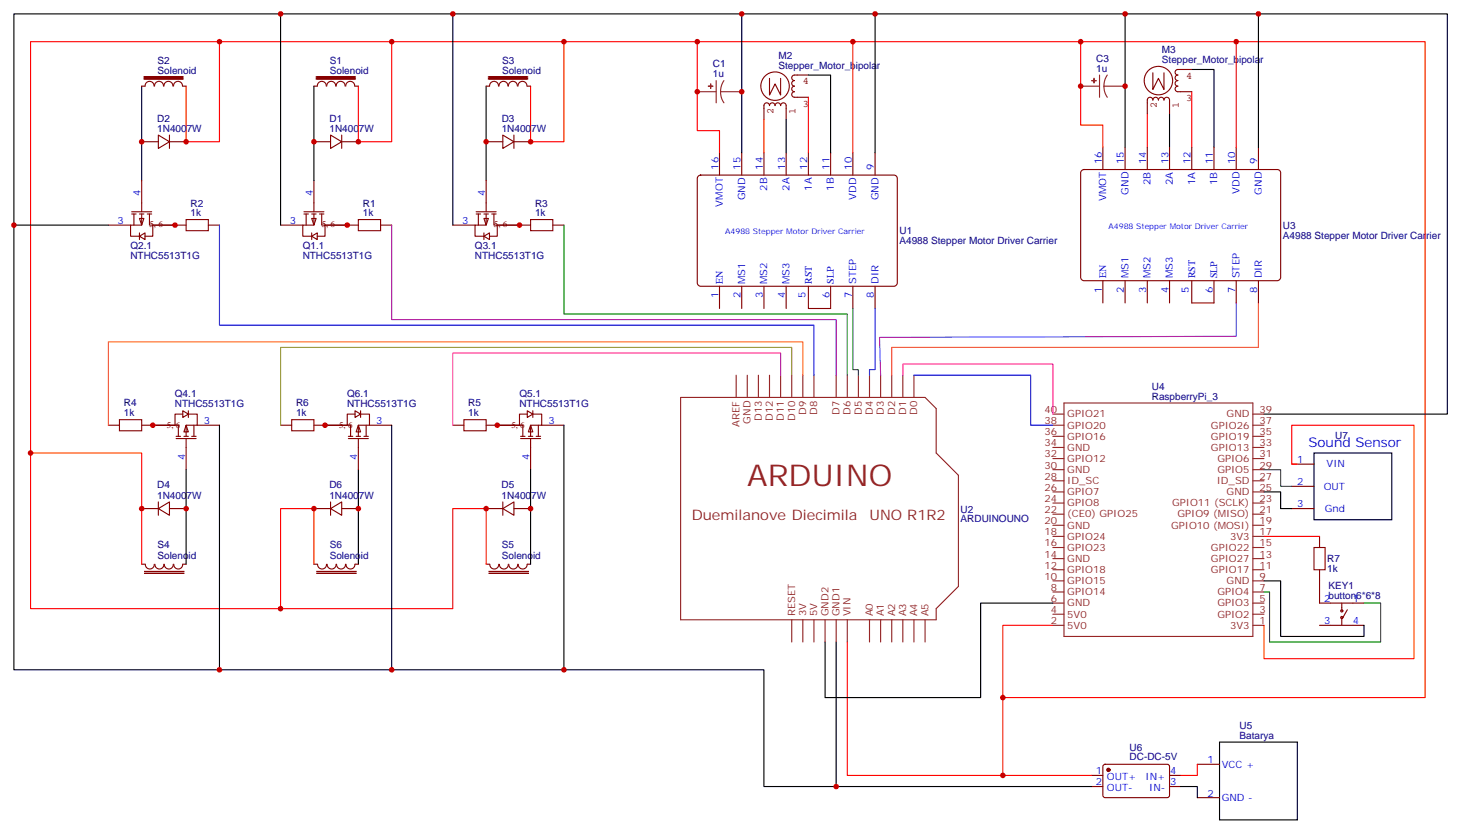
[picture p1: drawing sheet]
<svg xmlns="http://www.w3.org/2000/svg" width="463mm" height="264mm" viewBox="0 0 463 264" stroke-linecap="round" stroke-linejoin="round" font-family="sans-serif">
<g fill="none" stroke="#870000" stroke-width=".35">
<path d="M99.7 27.3h1M100.4 24.4h12.5zM100.4 25h12.5zM100.8 27.3a1.41 1.41 0 0 1 1.4-1.5 1.41 1.41 0 0 1 1.4 1.5M103.8 27.3a1.41 1.41 0 0 1 1.4-1.5 1.41 1.41 0 0 1 1.4 1.5M106.7 27.3a1.41 1.41 0 0 1 1.4-1.5 1.41 1.41 0 0 1 1.4 1.5M109.8 27.3a1.41 1.41 0 0 1 1.4-1.5 1.41 1.41 0 0 1 1.4 1.5M112.7 27.3h1.1M221.6 56l.8-.4h61.4l.6 .2 .5 .8-.1 33.5-.4 .5-.6 .2h-61.7l-.5-.4-.2-.6v-33.2zM228.4 48.5v7.1M235.5 48.5v7.1M242.5 48.5v7.1"/>
<path d="M249.6 48.5v7.1M256.6 48.5v7.1M263.7 48.5v7.1M270.8 48.5v7.1M277.8 48.5v7.1M343.3 54.2l.8-.4h61.4l.6 .2 .5 .9-.1 33.5-.4 .5-.6 .2-61.7-.1-.5-.4-.2-.6v-33.1zM350.1 46.7v7.1M357.2 46.7v7.1M364.2 46.7v7.1M371.3 46.7v7.1M378.4 46.7v7.1M385.4 46.7v7.1"/>
<path d="M392.5 46.7v7.1M399.5 46.7v7.1M228.4 90.8v7.1M235.5 90.8v7.1M242.5 90.8v7.1M249.6 90.8v7.1M256.6 90.8v7.1M263.7 90.8v7.1M270.8 90.8v7.1M277.8 90.8v7.1M350.1 89.1v7M357.2 89.1v7"/>
<path d="M364.2 89.1v7M371.3 89.1v7M378.4 89.1v7M385.4 89.1v7M392.5 89.1v7M399.5 89.1v7"/>
</g>
<path d="M241.6 27.1a4.5 4.5 0 0 1 6.6-3.7 4.5 4.5 0 0 1 .5 7.6 4.5 4.5 0 0 1-7.1-2.8l-.1-.9M242.5 37.9v-4.4a.88 .88 0 0 1 .9-.9 .88 .88 0 0 1 .9 .9 .88 .88 0 0 1 .9-.9 .88 .88 0 0 1 .9 .9 .88 .88 0 0 1 .8-.9 .88 .88 0 0 1 .9 .9 .88 .88 0 0 1 .9-.9 .88 .88 0 0 1 .9 .9v4.4M244.3 24.9v5.3l1.8-3.6 1.7 3.6v-5.3M256.6 23.8h-4.4a.88 .88 0 0 0-.8 .9 .88 .88 0 0 0 .8 .9 .88 .88 0 0 0-.8 .9 .88 .88 0 0 0 .8 .8 .88 .88 0 0 0-.8 .9 .88 .88 0 0 0 .8 .9 .88 .88 0 0 0-.8 .9 .88 .88 0 0 0 .8 .9h4.4M363.3 25.4a4.5 4.5 0 0 1 6.6-3.8 4.5 4.5 0 0 1 .5 7.6 4.5 4.5 0 0 1-7.1-2.8v-.8M364.2 36.2v-4.4a.88 .88 0 0 1 .9-.9 .88 .88 0 0 1 .9 .9 .88 .88 0 0 1 .9-.9 .88 .88 0 0 1 .9 .9 .88 .88 0 0 1 .9-.9 .88 .88 0 0 1 .8 .9 .88 .88 0 0 1 .9-.9 .88 .88 0 0 1 .9 .9v4.4M366 23.1v5.3l1.8-3.5 1.7 3.5v-5.3M378.4 22h-4.5a.88 .88 0 0 0-.8 .9 .88 .88 0 0 0 .8 .9 .88 .88 0 0 0-.8 .9 .88 .88 0 0 0 .8 .9 .88 .88 0 0 0-.8 .9 .88 .88 0 0 0 .8 .8 .88 .88 0 0 0-.8 .9 .88 .88 0 0 0 .8 .9h4.5" fill="none" stroke="#850000" stroke-width=".35"/>
<path d="M249.6 37.9v10.6M256.6 23.8h7.1v24.7M371.3 36.2v10.5M378.4 22h7v24.7" fill="none" stroke="#000" stroke-width=".35"/>
<path d="M242.5 37.9v10.6M256.6 30.9v17.6M364.2 36.2v10.5M378.4 29.1v17.6" fill="none" stroke="#f00" stroke-width=".35"/>
<path d="M256.6 97.9h7.1M378.4 96.1h7" fill="none" stroke="#900" stroke-width=".35"/>
<g fill="none" stroke="#8c2424" stroke-width=".35">
<path d="M233.7 119.1v7M237.2 119.1v7M240.8 119.1v7M244.3 119.1v7M247.8 119.1v7M251.4 119.1v7M254.9 119.1v7M258.4 119.1v7M265.5 119.1v7M269 119.1v7M272.5 119.1v7M276 119.1v7"/>
<path d="M279.6 119.1v7M283.1 119.1v7M286.6 119.1v7M290.2 119.1v7M216.1 126.1h77.6l3.5 3.5v14.2l7.1 7v35.3l-7.1 7v3.6h-81.1zM251.4 196.7v7M254.9 196.7v7M258.4 196.7v7M261.9 196.7v7M265.5 196.7v7M269 196.7v7M276 196.7v7"/>
<path d="M279.6 196.7v7M283.1 196.7v7M286.6 196.7v7M290.2 196.7v7M293.7 196.7v7"/>
</g>
<path d="M277.8 97.9v19.4h-1.8v1.8" fill="none" stroke="#30f" stroke-width=".35"/>
<path d="M270.8 97.9v19.4h1.7v1.8" fill="none" stroke="#008700" stroke-width=".35"/>
<path d="M392.5 96.1v10.6l-113.3 .4 .4 12" fill="none" stroke="#90f" stroke-width=".35"/>
<path d="M399.5 96.1v14.1h-116.4v8.9" fill="none" stroke="#f60" stroke-width=".35"/>
<g fill="#fff" stroke="#870000" stroke-width=".35">
<path d="M99 69.3h1.4l-.7 2.1z"/>
<path d="M99 75l1.7-1.1v2.1z"/>
</g>
<g fill="none" stroke="#870000" stroke-width=".35">
<path d="M45 45h5.3M50.3 42.9l3.5 2.1-3.5 2.1zM53.8 45h5.3M53.8 42.9v4.2M99.7 57.3v9.9M99.7 45h5.3M105 42.9l3.5 2.1-3.5 2.1zM108.5 45h5.3M108.5 42.9v4.2M55.6 71.4h3.5M66.1 71.4h3.6M89.1 71.4h7"/>
<path d="M96.5 67.2h6.3M96.5 67.9h1.4M97.2 67.9v3.5M99 67.9h1.4M99 73.9v2.1M99.7 67.9v3.5h-3.6v3.6h2.9M101.4 67.9h1.4M102.1 67.9v3.5h1.1v3.6h-2.5M103.2 71.4h10.6M120.8 71.4h3.6"/>
</g>
<path d="M59.1 69.7h7v3.5h-7zM113.8 69.7h7v3.5h-7z" fill="none" stroke="#a10000" stroke-width=".35"/>
<path d="M45 27.3v30M99.7 27.3v30" fill="none" stroke="#000" stroke-width=".35"/>
<path d="M124.4 13.2v31.8h-10.6v-17.7M59.1 27.3v17.7h10.6v-31.8h382.7v208.2h-134v24.7" fill="none" stroke="#f00" stroke-width=".35"/>
<g fill="#fff" stroke="#870000" stroke-width=".35">
<path d="M44.3 69.3h1.4l-.7 2.1z"/>
<path d="M44.3 75l1.7-1.1v2.1z"/>
</g>
<g fill="none" stroke="#870000" stroke-width=".35">
<path d="M45 27.3h1M45.7 24.4h12.5zM45.7 25h12.5zM46.1 27.3a1.41 1.41 0 0 1 1.4-1.5 1.41 1.41 0 0 1 1.4 1.5M49.1 27.3a1.41 1.41 0 0 1 1.4-1.5 1.41 1.41 0 0 1 1.4 1.5M52.1 27.3a1.41 1.41 0 0 1 1.4-1.5 1.41 1.41 0 0 1 1.4 1.5M55.1 27.3a1.41 1.41 0 0 1 1.4-1.5 1.41 1.41 0 0 1 1.4 1.5M58 27.3h1.1M45 57.3v9.9M154.3 45h5.3M159.6 42.9l3.6 2.1-3.6 2.1zM163.2 45h5.3"/>
<path d="M163.2 42.9v4.2M34.4 71.4h7.1M41.8 67.2h6.4M41.8 67.9h1.4M42.5 67.9v3.5M44.3 67.9h1.4M44.3 73.9v2.1M45 67.9v3.5h-3.5v3.6h2.8M46.7 67.9h1.5M47.4 67.9v3.5h1.1v3.6h-2.5M48.5 71.4h7.1M164.9 71.4h3.6"/>
<path d="M175.5 71.4h3.5"/>
</g>
<path d="M179 13.2v31.8h-10.5v-17.7" fill="none" stroke="#f00" stroke-width=".35"/>
<path d="M154.3 27.3v30" fill="none" stroke="#000" stroke-width=".35"/>
<path d="M168.5 69.7h7v3.5h-7z" fill="none" stroke="#a10000" stroke-width=".35"/>
<g fill="#fff" stroke="#870000" stroke-width=".35">
<path d="M153.6 69.3h1.4l-.7 2.1z"/>
<path d="M153.6 75l1.8-1.1v2.1z"/>
</g>
<g fill="none" stroke="#870000" stroke-width=".35">
<path d="M155 24.4h12.5zM155 25h12.5zM158.2 27.3a1.41 1.41 0 0 0-1.4-1.5 1.41 1.41 0 0 0-1.4 1.5h-1.1M158.4 27.3a1.41 1.41 0 0 1 1.4-1.5 1.41 1.41 0 0 1 1.4 1.5M161.4 27.3a1.41 1.41 0 0 1 1.4-1.5 1.41 1.41 0 0 1 1.4 1.5M164.5 27.3a1.41 1.41 0 0 1 1.4-1.5 1.41 1.41 0 0 1 1.4 1.5M167.4 27.3h1.1M154.3 57.3v9.9M143.8 71.4h7M151.2 67.2h6.3M151.2 67.9h1.4M151.9 67.9v3.5"/>
<path d="M153.6 67.9h1.4M153.6 73.9v2.1M154.3 67.9v3.5h-3.5v3.6h2.8M156.1 67.9h1.4M156.8 67.9v3.5h1.1v3.6h-2.5M157.9 71.4h7M45 179h1M46.2 179.1a1.41 1.41 0 0 0 1.4 1.5 1.41 1.41 0 0 0 1.4-1.5M49.2 179.1a1.41 1.41 0 0 0 1.4 1.5 1.41 1.41 0 0 0 1.4-1.5M52.2 179.1a1.41 1.41 0 0 0 1.4 1.5 1.41 1.41 0 0 0 1.4-1.5M59.1 179l-1.1 .1a1.41 1.41 0 0 1-1.4 1.5 1.41 1.41 0 0 1-1.4-1.5M45.9 181.9l12.5 .1z"/>
<path d="M45.9 181.3l12.5 .1z"/>
</g>
<g fill="#fff" stroke="#870000" stroke-width=".35">
<path d="M59.1 134.9l.7 2.2h-1.4z"/>
<path d="M58 130.4l1.8 1-1.8 1.1z"/>
</g>
<g fill="none" stroke="#870000" stroke-width=".35">
<path d="M34.4 134.9h3.5M45 134.9h10.6M55.9 139.2h6.4M55.9 138.5h1.4M58 131.4h-2.4v3.5h1v3.6M58.4 138.5h1.4M59.1 139.2v9.8M59.8 131.4h2.8v3.5h-3.5v3.6M59.8 130.4v2.1M60.9 138.5h1.4M61.6 134.9v3.6M62.6 134.9h7.1"/>
<path d="M50.3 159.3v4.2M45 161.4h5.3M50.3 161.4l3.5-2.1v4.2zM53.8 161.4h5.3M154.3 179h1.1M155.5 179.1a1.41 1.41 0 0 0 1.4 1.5 1.41 1.41 0 0 0 1.4-1.5M158.6 179.1a1.41 1.41 0 0 0 1.4 1.5 1.41 1.41 0 0 0 1.4-1.5M161.5 179.1a1.41 1.41 0 0 0 1.5 1.5 1.41 1.41 0 0 0 1.4-1.5M168.5 179l-1.1 .1a1.41 1.41 0 0 1-1.5 1.5 1.41 1.41 0 0 1-1.4-1.5M155.3 181.9l12.4 .1zM155.3 181.3l12.4 .1z"/>
</g>
<path d="M37.9 133.2h7.1v3.5h-7.1z" fill="none" stroke="#a10000" stroke-width=".35"/>
<path d="M59.1 149v30" fill="none" stroke="#000" stroke-width=".35"/>
<g fill="#fff" stroke="#870000" stroke-width=".35">
<path d="M168.5 134.9l.7 2.2h-1.5z"/>
<path d="M167.4 130.4l1.8 1-1.8 1.1z"/>
</g>
<g fill="none" stroke="#870000" stroke-width=".35">
<path d="M89.1 134.9h3.5M99.7 134.9h3.5M143.8 134.9h3.5M154.3 134.9h10.6M165.3 139.2h6.3M165.3 138.5h1.4M167.4 131.4h-2.5v3.5h1.1v3.6M167.7 138.5h1.5M168.5 139.2v9.8M169.2 131.4h2.8v3.5h-3.5v3.6M169.2 130.4v2.1M170.2 138.5h1.4"/>
<path d="M170.9 134.9v3.6M172 134.9h7M105 159.3v4.2M159.6 159.3v4.2M99.7 161.4h5.3M105 161.4l3.5-2.1v4.2zM108.5 161.4h5.3M154.3 161.4h5.3M159.6 161.4l3.6-2.1v4.2zM163.2 161.4h5.3"/>
</g>
<path d="M92.6 133.2h7.1v3.5h-7.1zM147.3 133.2h7v3.5h-7z" fill="none" stroke="#a10000" stroke-width=".35"/>
<path d="M113.8 149v30M168.5 149v30" fill="none" stroke="#000" stroke-width=".35"/>
<path d="M69.7 13.2h-60v179.9h134.1v-31.7h10.5v17.6M99.7 179v-17.6h-10.6v31.7" fill="none" stroke="#f00" stroke-width=".35"/>
<g fill="#fff" stroke="#870000" stroke-width=".35">
<path d="M113.8 134.9l.7 2.2h-1.4z"/>
<path d="M112.7 130.4l1.8 1-1.8 1.1z"/>
</g>
<g fill="none" stroke="#870000" stroke-width=".35">
<path d="M103.2 134.9h7M110.6 139.2h6.3M110.6 138.5h1.4M112.7 131.4h-2.5v3.5h1.1v3.6M113.1 138.5h1.4M113.8 139.2v9.8M114.5 131.4h2.8v3.5h-3.5v3.6M114.5 130.4v2.1M115.5 138.5h1.4M116.2 134.9v3.6M117.3 134.9h7.1M410.1 147.3h7.1"/>
<path d="M410.1 154.3h7.1M99.7 179h1M100.8 179.1a1.41 1.41 0 0 0 1.4 1.5 1.41 1.41 0 0 0 1.4-1.5M103.9 179.1a1.41 1.41 0 0 0 1.4 1.5 1.41 1.41 0 0 0 1.4-1.5M106.9 179.1a1.41 1.41 0 0 0 1.4 1.5 1.41 1.41 0 0 0 1.4-1.5M113.8 179l-1.1 .1a1.41 1.41 0 0 1-1.4 1.5 1.41 1.41 0 0 1-1.4-1.5M410.1 161.4h7.1M418.9 170.2v3.5M100.6 181.9l12.5 .1zM100.6 181.3l12.5 .1zM418.9 198.4h14.1M418.9 191.4h14.1"/>
<path d="M418.9 180.8v3.5M426 191.4v2.5M426 196v2.4M427.7 193.5l-1.4 2.5M346.6 246.1h3.5M346.6 249.6h3.5M350.4 242.7l.4-.2 20.1 .1 .4 .6-.1 9.5-.6 .4h-20l-.5-.7v-9.2zM371.3 246.1h3.5M371.3 249.6h3.5M380.1 242.5h7.1M380.1 253.1h7.1"/>
<circle cx="426" cy="193.9" r=".35"/>
<circle cx="426" cy="196" r=".35"/>
</g>
<g fill="none" stroke="#8c2424" stroke-width=".35">
<path d="M221.4 29.1h6M227.4 25.6v7M228.8 29.1l.2 1.9 .8 1.6M228.8 29.1h6.7M229.8 25.6l-.8 1.7-.2 1.8M343.1 27.3h6M349.1 23.8v7.1M350.5 27.3l.2 1.9 .8 1.7M350.5 27.3h6.7M351.5 23.8l-.8 1.7-.2 1.8M334.3 138.5h3.5M334.3 134.9h3.5"/>
<path d="M334.3 131.4h3.5M337.8 127.9h60v74.1h-60zM397.8 138.5h3.5M397.8 134.9h3.5M397.8 131.4h3.5M334.3 159.6h3.5M334.3 156.1h3.5M334.3 152.6h3.5M334.3 149h3.5M334.3 145.5h3.5M334.3 142h3.5M397.8 159.6h3.5"/>
<path d="M397.8 156.1h3.5M397.8 152.6h3.5M397.8 149h3.5M397.8 145.5h3.5M397.8 142h3.5M334.3 177.3h3.5M334.3 173.7h3.5M334.3 170.2h3.5M334.3 166.7h3.5M334.3 163.2h3.5M397.8 177.3h3.5M397.8 173.7h3.5"/>
<path d="M397.8 170.2h3.5M397.8 166.7h3.5M397.8 163.2h3.5M334.3 198.4h3.5M334.3 194.9h3.5M334.3 191.4h3.5M334.3 187.9h3.5M334.3 184.3h3.5M334.3 180.8h3.5M397.8 198.4h3.5M397.8 194.9h3.5M397.8 191.4h3.5"/>
<path d="M397.8 187.9h3.5M397.8 184.3h3.5M397.8 180.8h3.5"/>
</g>
<g fill="#8c2424" stroke="#8c2424" stroke-width=".35">
<path d="M225.6 26.6v1.4z"/>
<path d="M224.9 27.3l1.4 .1z"/>
<path d="M347.3 24.9v1.4z"/>
<path d="M346.6 25.6h1.4z"/>
</g>
<g fill="none" stroke="#000" stroke-width=".35">
<path d="M89.1 4.4v67M143.8 4.4v67M235.5 4.4v44.1M277.8 4.4v44.1M357.2 4.4v42.3M399.5 4.4v42.3M4.4 71.4h30M69.7 134.9v77.6M124.4 134.9v77.6M179 134.9v77.6M401.3 131.4h58.2v-127h-455.1v208.1h238.1v37.1h104.1M401.3 156.1h5.3v5.3h3.5"/>
<path d="M417.2 143.8h24.7v21.1h-24.7zM334.3 191.4h-23v30h-49.4v-17.7M401.3 184.3h5.3v17.7h26.4v-3.6M265.5 203.7v45.9M387.2 235.5h24.7v24.7h-24.7zM374.8 249.6h5.3v3.5"/>
</g>
<path d="M221.4 13.2v28.3h7v7M270.8 13.2v35.3M343.1 13.2v26.5h7v7M392.5 13.2v33.5M9.7 143.8h35.3v35.2M411.9 147.3h-1.8v-12.4h38.8v74.1h-47.6v-10.6M401.3 170.2h17.6M334.3 198.4h-15.9v23M269 203.7v42.4h77.6M380.1 242.5v3.6h-5.3" fill="none" stroke="#f00" stroke-width=".35"/>
<path d="M179 71.4v28.3h90v19.4M401.3 149h5.3v5.3h3.5M401.3 187.9h1.7v15.8h35.3v-12.3h-5.3" fill="none" stroke="#008700" stroke-width=".35"/>
<path d="M124.4 71.4v30h141.1v17.7" fill="none" stroke="#90c" stroke-width=".35"/>
<path d="M69.7 71.4v31.8h188.7v15.9M290.2 119.1h37v15.8h7.1" fill="none" stroke="#00f" stroke-width=".35"/>
<path d="M247.8 119.1v-7.1h-104v22.9M286.6 119.1v-3.6h47.7v15.9" fill="none" stroke="#f0f" stroke-width=".35"/>
<path d="M251.4 119.1v-8.9h-162.3v24.7" fill="none" stroke="#990" stroke-width=".35"/>
<path d="M254.9 119.1v-10.6h-220.5v26.4" fill="none" stroke="#f60" stroke-width=".35"/>
<circle cx="351.9" cy="244.3" r=".53" fill="#870000" stroke="#870000" stroke-width=".35"/>
<path d="M417.2 173.7h3.5v7.1h-3.5z" fill="none" stroke="#a10000" stroke-width=".35"/>
<path d="M418.9 184.3v7.1" fill="none" stroke="#900" stroke-width=".35"/>
<g fill="#c00">
<circle cx="110.2" cy="71.4" r=".88"/>
<circle cx="99.7" cy="45" r=".88"/>
<circle cx="113.8" cy="45" r=".88"/>
<circle cx="45" cy="45" r=".88"/>
<circle cx="55.6" cy="71.4" r=".88"/>
<circle cx="168.5" cy="45" r=".88"/>
<circle cx="154.3" cy="45" r=".88"/>
<circle cx="164.9" cy="71.4" r=".88"/>
<circle cx="48.5" cy="134.9" r=".88"/>
<circle cx="59.1" cy="161.4" r=".88"/>
<circle cx="157.9" cy="134.9" r=".88"/>
<circle cx="168.5" cy="161.4" r=".88"/>
<circle cx="154.3" cy="161.4" r=".88"/>
<circle cx="99.7" cy="161.4" r=".88"/>
<circle cx="113.8" cy="161.4" r=".88"/>
<circle cx="103.2" cy="134.9" r=".88"/>
<circle cx="124.4" cy="13.2" r=".88"/>
<circle cx="179" cy="13.2" r=".88"/>
<circle cx="221.4" cy="13.2" r=".88"/>
<circle cx="221.4" cy="29.1" r=".88"/>
<circle cx="270.8" cy="13.2" r=".88"/>
<circle cx="392.5" cy="13.2" r=".88"/>
<circle cx="343.1" cy="27.3" r=".88"/>
<circle cx="343.1" cy="13.2" r=".88"/>
<circle cx="318.4" cy="246.1" r=".88"/>
<circle cx="318.4" cy="221.4" r=".88"/>
<circle cx="59.1" cy="45" r=".88"/>
<circle cx="69.7" cy="13.2" r=".88"/>
<circle cx="89.1" cy="193.1" r=".88"/>
<circle cx="9.7" cy="143.8" r=".88"/>
<circle cx="45" cy="161.4" r=".88"/>
<circle cx="4.4" cy="71.4" r=".88"/>
<circle cx="89.1" cy="4.4" r=".88"/>
<circle cx="143.8" cy="4.4" r=".88"/>
<circle cx="265.5" cy="249.6" r=".88"/>
<circle cx="179" cy="212.5" r=".88"/>
<circle cx="124.4" cy="212.5" r=".88"/>
<circle cx="69.7" cy="212.5" r=".88"/>
<circle cx="277.8" cy="4.4" r=".88"/>
<circle cx="235.5" cy="29.1" r=".88"/>
<circle cx="235.5" cy="4.4" r=".88"/>
<circle cx="357.2" cy="27.3" r=".88"/>
<circle cx="357.2" cy="4.4" r=".88"/>
<circle cx="399.5" cy="4.4" r=".88"/>
</g>
<text font-size="9.5" fill="#8d2323" x="237.2" y="154.3">ARDUINO</text>
<g font-size="4.6" fill="#8d2323">
<text x="219.6" y="164.9">Duemilanove Diecimila</text>
<text x="276" y="164.9">UNO R1R2</text>
</g>
<text font-size="4.2" fill="#00f" x="415.4" y="142">Sound Sensor</text>
<g font-size="3.2" fill="#000080">
<text x="368.9" y="16.8">M3</text>
<text x="50" y="23.4">Solenoid</text>
<text x="50" y="20.3">S2</text>
<text x="104.7" y="23.4">Solenoid</text>
<text x="104.7" y="20.3">S1</text>
<text x="159.4" y="23.4">Solenoid</text>
<text x="159.4" y="20.3">S3</text>
<text x="226.3" y="21.3">C1</text>
<text x="247.2" y="21.8">Stepper_Motor_bipolar</text>
<text x="247.2" y="18.6">M2</text>
<text x="348" y="22.8">1u</text>
<text x="348" y="19.6">C3</text>
<text x="368.9" y="20">Stepper_Motor_bipolar</text>
<text x="226.3" y="24.5">1u</text>
<text x="49.9" y="41.8">1N4007W</text>
<text x="49.9" y="38.7">D2</text>
<text x="104.6" y="41.8">1N4007W</text>
<text x="104.6" y="38.7">D1</text>
<text x="159.3" y="41.8">1N4007W</text>
<text x="159.3" y="38.7">D3</text>
<text x="60.5" y="65.5">R2</text>
<text x="115.2" y="65.5">R1</text>
<text x="169.9" y="65.5">R3</text>
<text x="60.5" y="68.6">1k</text>
<text x="115.2" y="68.6">1k</text>
<text x="169.9" y="68.6">1k</text>
<text x="285.6" y="77.5">A4988 Stepper Motor Driver Carrier</text>
<text x="285.6" y="74.3">U1</text>
<text x="407.3" y="75.7">A4988 Stepper Motor Driver Carrier</text>
<text x="407.3" y="72.6">U3</text>
<text x="41.4" y="82.3">NTHC5513T1G</text>
<text x="41.4" y="79.1">Q2.1</text>
<text x="96.1" y="82.3">NTHC5513T1G</text>
<text x="96.1" y="79.1">Q1.1</text>
<text x="150.8" y="82.3">NTHC5513T1G</text>
<text x="150.8" y="79.1">Q3.1</text>
<text x="365.7" y="123.6">U4</text>
<text x="39.3" y="128.9">R4</text>
<text x="55.5" y="129.3">NTHC5513T1G</text>
<text x="55.5" y="126.1">Q4.1</text>
<text x="94" y="128.9">R6</text>
<text x="110.2" y="129.3">NTHC5513T1G</text>
<text x="110.2" y="126.1">Q6.1</text>
<text x="148.7" y="128.9">R5</text>
<text x="164.9" y="129.3">NTHC5513T1G</text>
<text x="164.9" y="126.1">Q5.1</text>
<text x="365.7" y="126.8">RaspberryPi_3</text>
<text x="39.3" y="132.1">1k</text>
<text x="94" y="132.1">1k</text>
<text x="148.7" y="132.1">1k</text>
<text x="423.9" y="139.4">U7</text>
<text x="49.9" y="155">D4</text>
<text x="104.6" y="155">D6</text>
<text x="159.3" y="155">D5</text>
<text x="49.9" y="158.2">1N4007W</text>
<text x="104.6" y="158.2">1N4007W</text>
<text x="159.3" y="158.2">1N4007W</text>
<text x="305" y="165.7">ARDUINOUNO</text>
<text x="305" y="162.7">U2</text>
<text x="50" y="177.3">Solenoid</text>
<text x="50" y="174">S4</text>
<text x="104.7" y="177.3">Solenoid</text>
<text x="104.7" y="174">S6</text>
<text x="159.4" y="177.3">Solenoid</text>
<text x="159.4" y="174">S5</text>
<text x="421.4" y="178.4">R7</text>
<text x="421.4" y="181.6">1k</text>
<text x="421.8" y="190">button6*6*8</text>
<text x="421.8" y="186.8">KEY1</text>
<text x="393.5" y="231.2">U5</text>
<text x="358.6" y="238.2">U6</text>
<text x="393.5" y="234.4">Batarya</text>
<text x="358.6" y="241.3">DC-DC-5V</text>
</g>
<g font-size="3.2" fill="#840000">
<text x="254.9" y="26.8">4</text>
<text x="376.6" y="25">4</text>
<text x="254.9" y="33.9">3</text>
<text x="367.2" y="34.4" transform="rotate(-90 367.2 34.4)">2</text>
<text x="374.3" y="34.4" transform="rotate(-90 374.3 34.4)">1</text>
<text x="376.6" y="32.1">3</text>
<text x="245.5" y="36.2" transform="rotate(-90 245.5 36.2)">2</text>
<text x="252.6" y="36.2" transform="rotate(-90 252.6 36.2)">1</text>
</g>
<g font-size="3.2" fill="#00f">
<text x="228.1" y="53.8" transform="rotate(-90 228.1 53.8)">16</text>
<text x="235.1" y="53.8" transform="rotate(-90 235.1 53.8)">15</text>
<text x="242.2" y="53.8" transform="rotate(-90 242.2 53.8)">14</text>
<text x="249.2" y="53.8" transform="rotate(-90 249.2 53.8)">13</text>
<text x="256.3" y="53.8" transform="rotate(-90 256.3 53.8)">12</text>
<text x="263.3" y="53.8" transform="rotate(-90 263.3 53.8)">11</text>
<text x="270.4" y="53.8" transform="rotate(-90 270.4 53.8)">10</text>
<text x="277.5" y="53.8" transform="rotate(-90 277.5 53.8)">9</text>
<text x="349.8" y="52" transform="rotate(-90 349.8 52)">16</text>
<text x="356.8" y="52" transform="rotate(-90 356.8 52)">15</text>
<text x="363.9" y="52" transform="rotate(-90 363.9 52)">14</text>
<text x="370.9" y="52" transform="rotate(-90 370.9 52)">13</text>
<text x="378" y="52" transform="rotate(-90 378 52)">12</text>
<text x="385.1" y="52" transform="rotate(-90 385.1 52)">11</text>
<text x="392.1" y="52" transform="rotate(-90 392.1 52)">10</text>
<text x="399.2" y="52" transform="rotate(-90 399.2 52)">9</text>
<text x="365.3" y="58.7" transform="rotate(-90 365.3 58.7)">2B</text>
<text x="372.4" y="58.7" transform="rotate(-90 372.4 58.7)">2A</text>
<text x="379.4" y="58.7" transform="rotate(-90 379.4 58.7)">1A</text>
<text x="386.5" y="58.7" transform="rotate(-90 386.5 58.7)">1B</text>
<text x="44.6" y="62.3" transform="rotate(-90 44.6 62.3)">4</text>
<text x="99.3" y="62.3" transform="rotate(-90 99.3 62.3)">4</text>
<text x="154" y="62.3" transform="rotate(-90 154 62.3)">4</text>
<text x="229.5" y="65.6" transform="rotate(-90 229.5 65.6)">VMOT</text>
<text x="236.5" y="63.5" transform="rotate(-90 236.5 63.5)">GND</text>
<text x="243.6" y="60.5" transform="rotate(-90 243.6 60.5)">2B</text>
<text x="250.6" y="60.5" transform="rotate(-90 250.6 60.5)">2A</text>
<text x="257.7" y="60.5" transform="rotate(-90 257.7 60.5)">1A</text>
<text x="264.8" y="60.5" transform="rotate(-90 264.8 60.5)">1B</text>
<text x="271.8" y="63.3" transform="rotate(-90 271.8 63.3)">VDD</text>
<text x="278.9" y="63.5" transform="rotate(-90 278.9 63.5)">GND</text>
<text x="351.2" y="63.8" transform="rotate(-90 351.2 63.8)">VMOT</text>
<text x="358.2" y="61.8" transform="rotate(-90 358.2 61.8)">GND</text>
<text x="393.5" y="61.6" transform="rotate(-90 393.5 61.6)">VDD</text>
<text x="400.6" y="61.8" transform="rotate(-90 400.6 61.8)">GND</text>
<text x="37.3" y="71.1">3</text>
<text x="92" y="71.1">3</text>
<text x="146.7" y="71.1">3</text>
<text x="351.2" y="88.4" transform="rotate(-90 351.2 88.4)">EN</text>
<text x="358.2" y="88.4" transform="rotate(-90 358.2 88.4)">MS1</text>
<text x="365.3" y="88.4" transform="rotate(-90 365.3 88.4)">MS2</text>
<text x="372.4" y="88.4" transform="rotate(-90 372.4 88.4)">MS3</text>
<text x="379.4" y="88.4" transform="rotate(-90 379.4 88.4)">RST</text>
<text x="386.5" y="88.4" transform="rotate(-90 386.5 88.4)">SLP</text>
<text x="393.5" y="88.4" transform="rotate(-90 393.5 88.4)">STEP</text>
<text x="400.6" y="88.4" transform="rotate(-90 400.6 88.4)">DIR</text>
<text x="228.1" y="94.6" transform="rotate(-90 228.1 94.6)">1</text>
<text x="229.5" y="90.1" transform="rotate(-90 229.5 90.1)">EN</text>
<text x="235.1" y="94.6" transform="rotate(-90 235.1 94.6)">2</text>
<text x="236.5" y="90.1" transform="rotate(-90 236.5 90.1)">MS1</text>
<text x="242.2" y="94.6" transform="rotate(-90 242.2 94.6)">3</text>
<text x="243.6" y="90.1" transform="rotate(-90 243.6 90.1)">MS2</text>
<text x="249.2" y="94.6" transform="rotate(-90 249.2 94.6)">4</text>
<text x="250.6" y="90.1" transform="rotate(-90 250.6 90.1)">MS3</text>
<text x="255.8" y="94.6" transform="rotate(-90 255.8 94.6)">5</text>
<text x="257.7" y="90.1" transform="rotate(-90 257.7 90.1)">RST</text>
<text x="263.3" y="94.6" transform="rotate(-90 263.3 94.6)">6</text>
<text x="264.8" y="90.1" transform="rotate(-90 264.8 90.1)">SLP</text>
<text x="270.4" y="94.6" transform="rotate(-90 270.4 94.6)">7</text>
<text x="271.8" y="90.1" transform="rotate(-90 271.8 90.1)">STEP</text>
<text x="277.5" y="94.6" transform="rotate(-90 277.5 94.6)">8</text>
<text x="278.9" y="90.1" transform="rotate(-90 278.9 90.1)">DIR</text>
<text x="349.8" y="92.9" transform="rotate(-90 349.8 92.9)">1</text>
<text x="356.8" y="92.9" transform="rotate(-90 356.8 92.9)">2</text>
<text x="363.9" y="92.9" transform="rotate(-90 363.9 92.9)">3</text>
<text x="370.9" y="92.9" transform="rotate(-90 370.9 92.9)">4</text>
<text x="377.5" y="92.9" transform="rotate(-90 377.5 92.9)">5</text>
<text x="385.1" y="92.9" transform="rotate(-90 385.1 92.9)">6</text>
<text x="392.1" y="92.9" transform="rotate(-90 392.1 92.9)">7</text>
<text x="399.2" y="92.9" transform="rotate(-90 399.2 92.9)">8</text>
<text x="64.7" y="134.6">3</text>
<text x="119.4" y="134.6">3</text>
<text x="174.1" y="134.6">3</text>
<text x="58.7" y="146.1" transform="rotate(-90 58.7 146.1)">4</text>
<text x="113.4" y="146.1" transform="rotate(-90 113.4 146.1)">4</text>
<text x="168.1" y="146.1" transform="rotate(-90 168.1 146.1)">4</text>
<text x="411.9" y="146.9">1</text>
<text x="421.2" y="148.3">VIN</text>
<text x="411.9" y="154">2</text>
<text x="420.3" y="155.4">OUT</text>
<text x="411.9" y="161">3</text>
<text x="420.6" y="162.5">Gnd</text>
<text x="420.4" y="191">2</text>
<text x="429.5" y="191">1</text>
<text x="420.4" y="198.1">3</text>
<text x="429.5" y="198.1">4</text>
<text x="347.9" y="245.7">1</text>
<text x="371.5" y="245.7">4</text>
<text x="383.4" y="242.2">1</text>
<text x="387.9" y="243.6">VCC +</text>
<text x="347.9" y="249.2">2</text>
<text x="351.4" y="247.5">OUT+</text>
<text x="351.4" y="251">OUT-</text>
<text x="363.7" y="247.5">IN+</text>
<text x="364.8" y="251">IN-</text>
<text x="371.5" y="249.2">3</text>
<text x="383.4" y="252.8">2</text>
<text x="387.9" y="254.2">GND -</text>
</g>
<g font-size="3.2" fill="#8d2323">
<text x="255.9" y="131.6" transform="rotate(-90 255.9 131.6)">D9</text>
<text x="259.5" y="131.6" transform="rotate(-90 259.5 131.6)">D8</text>
<text x="266.5" y="131.6" transform="rotate(-90 266.5 131.6)">D7</text>
<text x="270.1" y="131.6" transform="rotate(-90 270.1 131.6)">D6</text>
<text x="273.6" y="131.6" transform="rotate(-90 273.6 131.6)">D5</text>
<text x="277.1" y="131.6" transform="rotate(-90 277.1 131.6)">D4</text>
<text x="280.6" y="131.6" transform="rotate(-90 280.6 131.6)">D3</text>
<text x="284.2" y="131.6" transform="rotate(-90 284.2 131.6)">D2</text>
<text x="287.7" y="131.6" transform="rotate(-90 287.7 131.6)">D1</text>
<text x="291.2" y="131.6" transform="rotate(-90 291.2 131.6)">D0</text>
<text x="331.6" y="131.1">40</text>
<text x="399.9" y="131.1">39</text>
<text x="234.8" y="135.4" transform="rotate(-90 234.8 135.4)">AREF</text>
<text x="238.3" y="134.5" transform="rotate(-90 238.3 134.5)">GND</text>
<text x="241.8" y="133.7" transform="rotate(-90 241.8 133.7)">D13</text>
<text x="245.4" y="133.7" transform="rotate(-90 245.4 133.7)">D12</text>
<text x="248.9" y="133.7" transform="rotate(-90 248.9 133.7)">D11</text>
<text x="252.4" y="133.7" transform="rotate(-90 252.4 133.7)">D10</text>
<text x="331.6" y="134.6">38</text>
<text x="338.8" y="136">GPIO20</text>
<text x="338.8" y="132.5">GPIO21</text>
<text x="384.5" y="136">GPIO26</text>
<text x="389.4" y="132.5">GND</text>
<text x="399.9" y="134.6">37</text>
<text x="331.6" y="141.6">34</text>
<text x="331.6" y="138.1">36</text>
<text x="338.8" y="143.1">GND</text>
<text x="338.8" y="139.5">GPIO16</text>
<text x="384.5" y="143.1">GPIO13</text>
<text x="384.5" y="139.5">GPIO19</text>
<text x="399.9" y="141.6">33</text>
<text x="399.9" y="138.1">35</text>
<text x="331.6" y="148.7">30</text>
<text x="331.6" y="145.2">32</text>
<text x="338.8" y="146.6">GPIO12</text>
<text x="386.5" y="146.6">GPIO6</text>
<text x="399.9" y="148.7">29</text>
<text x="399.9" y="145.2">31</text>
<text x="331.6" y="155.8">26</text>
<text x="331.6" y="152.2">28</text>
<text x="338.8" y="153.6">ID_SC</text>
<text x="338.8" y="150.1">GND</text>
<text x="386.3" y="153.6">ID_SD</text>
<text x="386.5" y="150.1">GPIO5</text>
<text x="399.9" y="155.8">25</text>
<text x="399.9" y="152.2">27</text>
<text x="331.6" y="159.3">24</text>
<text x="338.8" y="160.7">GPIO8</text>
<text x="338.8" y="157.2">GPIO7</text>
<text x="372.1" y="160.7">GPIO11 (SCLK)</text>
<text x="389.4" y="157.2">GND</text>
<text x="399.9" y="159.3">23</text>
<text x="331.6" y="166.3">20</text>
<text x="331.6" y="162.8">22</text>
<text x="338.8" y="167.7">GND</text>
<text x="338.8" y="164.2">(CE0) GPIO25</text>
<text x="371.8" y="167.7">GPIO10 (MOSI)</text>
<text x="373.8" y="164.2">GPIO9 (MISO)</text>
<text x="399.9" y="166.3">19</text>
<text x="399.9" y="162.8">21</text>
<text x="331.6" y="173.4">16</text>
<text x="331.6" y="169.9">18</text>
<text x="338.8" y="171.3">GPIO24</text>
<text x="390.5" y="171.3">3V3</text>
<text x="399.9" y="173.4">15</text>
<text x="399.9" y="169.9">17</text>
<text x="331.6" y="176.9">14</text>
<text x="338.8" y="178.3">GND</text>
<text x="338.8" y="174.8">GPIO23</text>
<text x="384.5" y="178.3">GPIO27</text>
<text x="384.5" y="174.8">GPIO22</text>
<text x="399.9" y="176.9">13</text>
<text x="331.6" y="184">10</text>
<text x="331.6" y="180.4">12</text>
<text x="338.8" y="185.4">GPIO15</text>
<text x="338.8" y="181.9">GPIO18</text>
<text x="384.5" y="181.9">GPIO17</text>
<text x="389.4" y="185.4">GND</text>
<text x="399.9" y="184">9</text>
<text x="399.9" y="180.4">11</text>
<text x="333.7" y="191">6</text>
<text x="333.7" y="187.5">8</text>
<text x="338.8" y="188.9">GPIO14</text>
<text x="386.5" y="188.9">GPIO4</text>
<text x="399.9" y="191">5</text>
<text x="399.9" y="187.5">7</text>
<text x="252.4" y="195.6" transform="rotate(-90 252.4 195.6)">RESET</text>
<text x="255.9" y="195.6" transform="rotate(-90 255.9 195.6)">3V</text>
<text x="259.5" y="195.6" transform="rotate(-90 259.5 195.6)">5V</text>
<text x="263" y="195.6" transform="rotate(-90 263 195.6)">GND2</text>
<text x="266.5" y="195.6" transform="rotate(-90 266.5 195.6)">GND1</text>
<text x="270.1" y="195.6" transform="rotate(-90 270.1 195.6)">VIN</text>
<text x="277.1" y="195.6" transform="rotate(-90 277.1 195.6)">A0</text>
<text x="280.6" y="195.6" transform="rotate(-90 280.6 195.6)">A1</text>
<text x="284.2" y="195.6" transform="rotate(-90 284.2 195.6)">A2</text>
<text x="287.7" y="195.6" transform="rotate(-90 287.7 195.6)">A3</text>
<text x="291.2" y="195.6" transform="rotate(-90 291.2 195.6)">A4</text>
<text x="294.7" y="195.6" transform="rotate(-90 294.7 195.6)">A5</text>
<text x="333.7" y="194.6">4</text>
<text x="338.8" y="196">5V0</text>
<text x="338.8" y="192.4">GND</text>
<text x="386.5" y="196">GPIO2</text>
<text x="386.5" y="192.4">GPIO3</text>
<text x="399.9" y="194.6">3</text>
<text x="333.7" y="198.1">2</text>
<text x="338.8" y="199.5">5V0</text>
<text x="390.5" y="199.5">3V3</text>
<text x="399.9" y="198.1">1</text>
</g>
<g font-size="2.8" fill="#800">
<text x="47.4" y="72.2">5, 6</text>
<text x="102.1" y="72.2">5, 6</text>
<text x="156.8" y="72.2">5, 6</text>
<text x="53" y="135.7">5, 6</text>
<text x="107.7" y="135.7">5, 6</text>
<text x="162.4" y="135.7">5, 6</text>
</g>
<g font-size="2.5" fill="#00f">
<text x="230.2" y="74.3">A4988 Stepper Motor Driver Carrier</text>
<text x="351.9" y="72.6">A4988 Stepper Motor Driver Carrier</text>
</g>
</svg>
